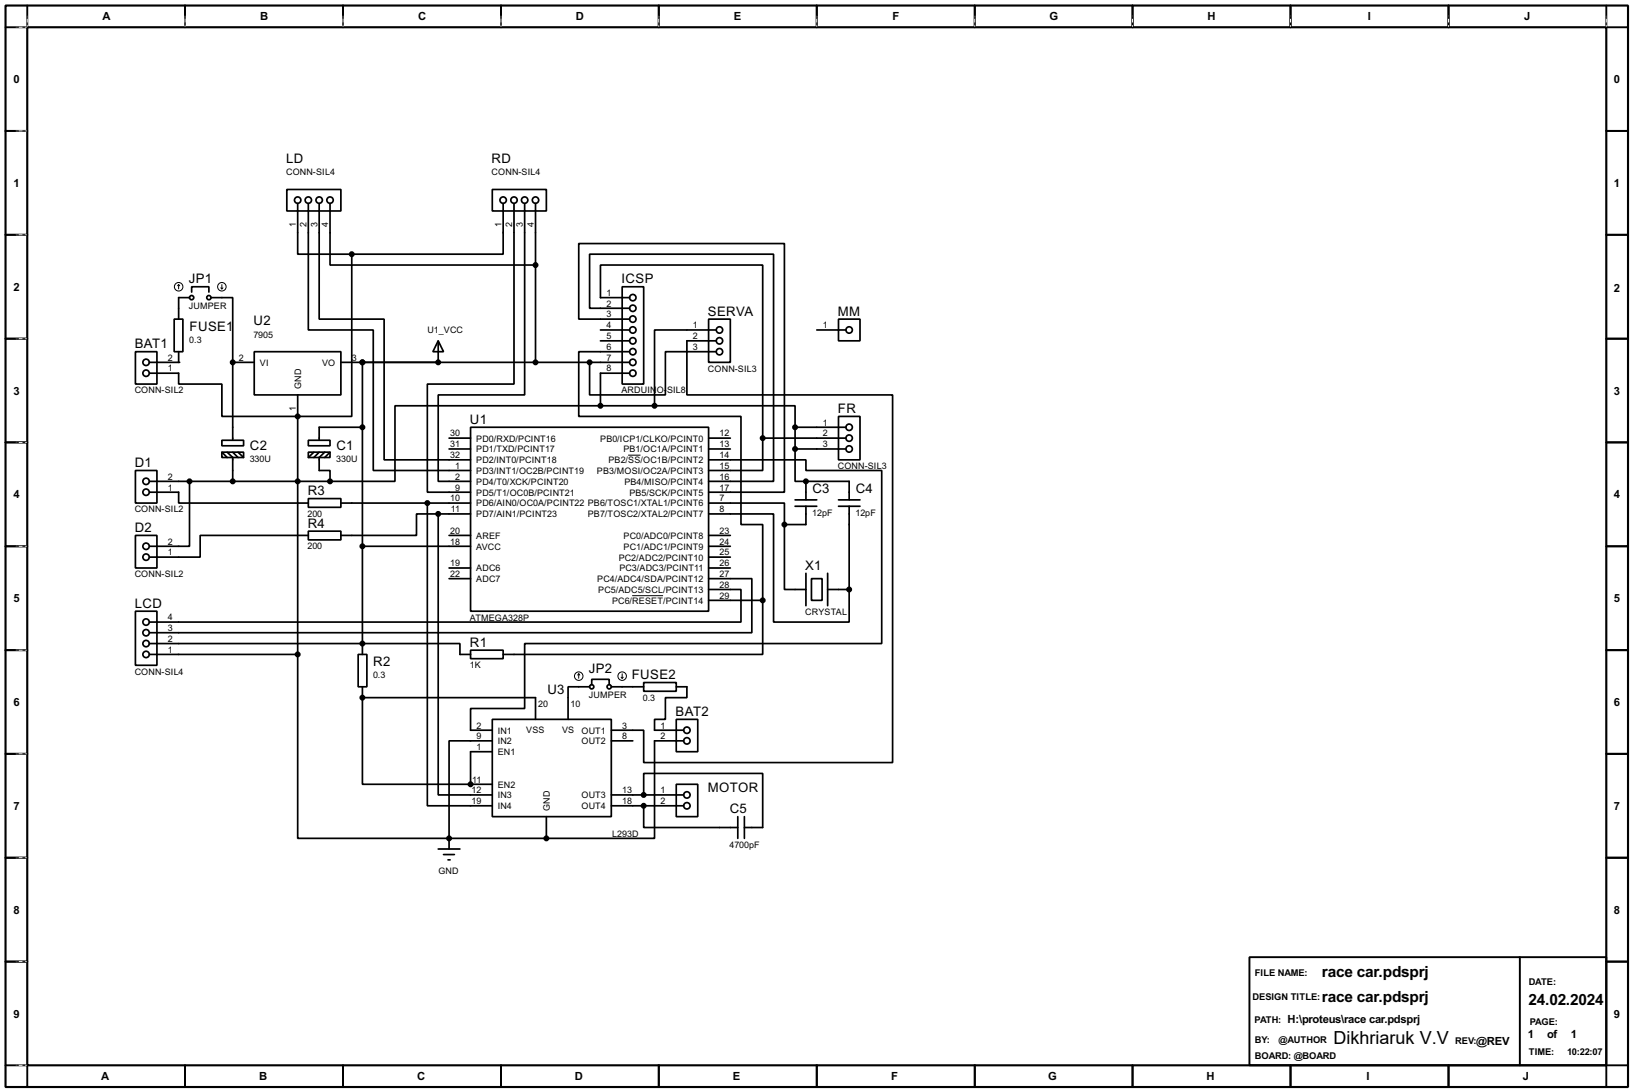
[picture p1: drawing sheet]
<svg xmlns="http://www.w3.org/2000/svg" width="383mm" height="256mm" viewBox="0 0 383 256" stroke-linecap="round" stroke-linejoin="round" font-family="sans-serif">
<path d="M1.3 1.3h381v254h-381zM6.4 6.4h370.8v243.8h-370.8z" fill="none" stroke="#000" stroke-width=".5"/>
<g fill="none" stroke="#000" stroke-width=".45">
<path d="M6.4 1.3v5.1h-5.1M43.5 1.3v5.1M80.6 1.3v5.1M117.7 1.3v5.1M154.7 1.3v5.1M191.8 1.3v5.1M228.9 1.3v5.1M266 1.3v5.1M303.1 1.3v5.1M340.2 1.3v5.1M377.2 1.3v5.1h5.1M1.3 30.7h5.1"/>
<path d="M377.2 30.7h5.1M1.3 55.2h5.1M377.2 55.2h5.1M1.3 79.6h5.1M377.2 79.6h5.1M1.3 103.9h5.1M377.2 103.9h5.1M1.3 128.3h5.1M377.2 128.3h5.1M1.3 152.7h5.1M377.2 152.7h5.1M1.3 177.1h5.1"/>
<path d="M377.2 177.1h5.1M1.3 201.5h5.1M377.2 201.5h5.1M1.3 225.9h5.1M293.4 224.8h83.8v25.4h-83.8zM356.9 224.8v25.4M377.2 225.9h5.1M1.3 250.2h5.1v5.1M43.5 250.2v5.1M80.6 250.2v5.1M117.7 250.2v5.1M154.7 250.2v5.1"/>
<path d="M191.8 250.2v5.1M228.9 250.2v5.1M266 250.2v5.1M303.1 250.2v5.1M340.2 250.2v5.1M382.3 250.2h-5.1v5.1"/>
</g>
<g fill="none" stroke="#fff" stroke-width=".23">
<path d="M3.9 6.4h2.3M6.4 3.9v2.3M43.5 3.9v2.3M80.6 3.9v2.3M117.7 3.9v2.3M154.7 3.9v2.3M191.8 3.9v2.3M228.9 3.9v2.3M266 3.9v2.3M303.1 3.9v2.3M340.2 3.9v2.3M377.2 3.9v2.3"/>
<path d="M3.9 30.7h2.3M3.9 55.2h2.3M3.9 79.6h2.3M3.9 103.9h2.3M3.9 128.3h2.3M3.9 152.7h2.3M3.9 177.1h2.3M3.9 201.5h2.3M3.9 225.9h2.3M3.9 250.2h2.3"/>
</g>
<g fill="none" stroke="#000" stroke-width=".23" stroke-dasharray=".5 1">
<path d="M3.9 6.4h2.3M6.4 3.9v2.3M43.5 3.9v2.3M80.6 3.9v2.3M117.7 3.9v2.3M154.7 3.9v2.3M191.8 3.9v2.3M228.9 3.9v2.3M266 3.9v2.3M303.1 3.9v2.3M340.2 3.9v2.3M377.2 3.9v2.3"/>
<path d="M3.9 30.7h2.3M3.9 55.2h2.3M3.9 79.6h2.3M3.9 103.9h2.3M3.9 128.3h2.3M3.9 152.7h2.3M3.9 177.1h2.3M3.9 201.5h2.3M3.9 225.9h2.3M3.9 250.2h2.3"/>
</g>
<g fill="none" stroke="#000" stroke-width=".4">
<path d="M67.4 44.5h12.7v5.1h-12.7zM69.9 47.8v11.9h12.7M72.4 47.8v29.7h15.3v33h22.8M75 47.8v27.2h15.2v33h20.3M77.5 47.8v14.5h48.3M82.6 59.7v38.1h-30.5v-7.6h-10.1v-2.5h-6.9M115.6 44.5h12.7v5.1h-12.7zM118.2 47.8v11.9h-35.6M120.7 47.8v42.4h-20.3v25.4h10.1M123.2 47.8v45h-20.3v20.3h7.6M125.8 47.8v37.3M40.9 75h2.1v7.6h-2.1z"/>
<path d="M44.5 69.9h-2.5v5.1M45 68.6v-1.2h4.1v1.2M49.6 69.9h5.1v15.2M141 77.5h6.9M146.1 67.4h5.1v22.8h-5.1zM147.9 72.4h-9.4v-12.7h43.2v53.4h-15.3M147.9 75h-12v-17.8h48.3v58.4h-17.8M147.9 69.9h-6.9v-7.6h38.1v40.6M166.4 75h5.1v10.1h-5.1zM168.2 77.5h-14.5v17.8M191.8 77.5h6.9M196.9 75h5.1v5.1h-5.1z"/>
<path d="M31.8 82.6h5.1v7.6h-5.1zM42 82.6v2.5h-6.9M54.7 85.1v18.3M54.7 85.1h5M59.7 82.6h20.4v10.2h-20.4zM69.9 92.8v60.9M80.1 85.1h67.8M85.1 85.1v68.6M102.9 80.1v5M102.9 80.1l1.3 2.5h-2.5zM141 95.3h12.7M141 80.1h6.9"/>
<path d="M141 95.3h-48.2v17.8h-15.3M147.9 82.6h-12v15.2h38.1v25.4h5.1v17.8M147.9 87.7h-6.9v7.6M153.7 95.3h33v5.1M168.2 80.1h-6.9v12.7h48.3v86.3h-58.4v-7.6h-7.6M168.2 82.6h-11.9v10.2h-17.8v-7.7M196.9 97.8h5.1v10.2h-5.1zM31.8 110.5h5.1v7.7h-5.1zM35.1 115.6h6.9v2.6h30.4M35.1 113.1h42.4M44.5 113.1v15.2h-9.4M52.1 106.2l1.3 1.3"/>
<path d="M52.1 103.4h5.1v1.3h-5.1zM52.1 106.2h5.1v1.3h-5.1zM53.4 106.2l1.3 1.3v5.6M54.7 106.2l1.2 1.3M55.9 106.2l1.3 1.3M72.4 103.4h5.1v1.3h-5.1zM72.4 106.2h5.1v1.3h-5.1zM72.4 117.1h7.7v2.1h-7.7zM73.7 106.2l-1.3 1.3M75 106.2l-1.3 1.3M76.3 106.2l-1.3 1.3v3h2.5v2.6M77.5 106.2l-1.2 1.3"/>
<path d="M80.1 118.2h30.4M85.1 100.4h-10.1v3M100.4 118.2v71.1h15.2M105.5 105.5h5M105.5 102.9h5M110.5 100.4h55.9v43.2h-55.9zM166.4 108h22.9v2.5h17.8v40.7h-83.9v15.2h-12.7v5.1h5.1M166.4 118.2h17.8v5M166.4 105.5h5.1M166.4 102.9h5.1M179.1 102.9h19.6M179.1 102.9v7.6h-12.7"/>
<path d="M186.7 105.5h12M186.7 118.9h5.1M186.7 117.4h5.1M186.7 105.5v7.6h2.6M189.3 118.9v4.3h-5.1M189.3 113.1v4.3M189.3 113.1h10.1v4.3M196.9 118.9h5.1M196.9 117.4h5.1M198.7 100.4h-12v5.1M199.4 118.9v19.6M31.8 125.8h5.1v7.6h-5.1z"/>
<path d="M72.4 124.8h7.7v2h-7.7zM72.4 125.8h-25.4v5.1h-11.9M85.1 128.3h25.4M102.9 120.7h7.6M102.9 120.7v66h12.7M102.9 120.7h-5.1v5.1h-17.7M105.5 135.9h5M105.5 133.4h5M105.5 125.8h5M166.4 135.9h10.2v12.7h-141.5M166.4 138.5h7.6v7.6h-138.9M166.4 120.7h15.3v25.4h17.7v-7.6"/>
<path d="M166.4 128.3h5.1M166.4 133.4h5.1M166.4 130.9h5.1M166.4 125.8h5.1M184.2 123.2v15.3h5.1M189.3 134.7v7.6M190.6 135.9h2.5v5.1h-2.5zM194.4 134.7v7.6M194.4 138.5h5M31.8 143.6h5.1v12.7h-5.1zM35.1 151.2h72.9v2.5h2.5M35.1 153.7h34.8"/>
<path d="M69.9 153.7v43.2h35.6M84.1 153.7h2.1v7.6h-2.1zM110.5 152.7h7.7v2h-7.7zM166.4 141h12.7M179.1 141v12.7h-60.9M85.1 163.9v20.3h25.4M85.1 161.3v2.6M85.1 163.9h40.7v5.1M115.6 174h-10.1v22.9M115.6 176.6h-5.1v7.6M115.6 169h28v22.8h-28zM138.5 161.3h-5.1v7.7"/>
<path d="M139 160.8v-1.2h4.1v1.2M143.6 161.3h7.6M143.6 174h5M151.2 160.3h7.6v2.1h-7.6zM158.8 169h5.1v7.6h-5.1zM158.8 161.3h2.5v2.6h-5v5.1h-2.6v2.5h6.9M160.6 174h-6.9v22.9h-25.4M102.9 199.4h5.1M105.5 196.9v2.5M105.5 196.9h22.8M110.5 184.2h5.1M128.3 191.8v5.1"/>
<path d="M143.6 189.3h17M143.6 186.7h17M151.2 189.3v5.1h22.1M151.2 186.7v-5h27.9v12.7h-4.3M158.8 184.2h5.1v7.6h-5.1zM173.3 191.8v5.1M174.8 191.8v5.1M104.2 200.7h2.5M105.2 202h.5"/>
<circle cx="69.9" cy="47" r=".75"/>
<circle cx="72.4" cy="47" r=".75"/>
<circle cx="74.9" cy="47" r=".75"/>
<circle cx="77.5" cy="47" r=".75"/>
<circle cx="118.1" cy="47" r=".75"/>
<circle cx="120.7" cy="47" r=".75"/>
<circle cx="123.2" cy="47" r=".75"/>
<circle cx="125.7" cy="47" r=".75"/>
<circle cx="45" cy="69.9" r=".5"/>
<circle cx="49" cy="69.9" r=".5"/>
<circle cx="148.6" cy="77.5" r=".75"/>
<circle cx="148.6" cy="69.9" r=".75"/>
<circle cx="148.6" cy="72.4" r=".75"/>
<circle cx="148.6" cy="75" r=".75"/>
<circle cx="168.9" cy="77.5" r=".75"/>
<circle cx="199.4" cy="77.5" r=".75"/>
<circle cx="34.3" cy="85.1" r=".75"/>
<circle cx="34.3" cy="87.7" r=".75"/>
<circle cx="148.6" cy="87.7" r=".75"/>
<circle cx="148.6" cy="82.6" r=".75"/>
<circle cx="148.6" cy="85.1" r=".75"/>
<circle cx="148.6" cy="80.1" r=".75"/>
<circle cx="168.9" cy="82.6" r=".75"/>
<circle cx="168.9" cy="80.1" r=".75"/>
<circle cx="34.3" cy="115.6" r=".75"/>
<circle cx="34.3" cy="113.1" r=".75"/>
<circle cx="199.4" cy="100.4" r=".75"/>
<circle cx="199.4" cy="102.9" r=".75"/>
<circle cx="199.4" cy="105.5" r=".75"/>
<circle cx="34.3" cy="130.9" r=".75"/>
<circle cx="34.3" cy="128.3" r=".75"/>
<circle cx="34.3" cy="153.7" r=".75"/>
<circle cx="34.3" cy="151.2" r=".75"/>
<circle cx="34.3" cy="146.1" r=".75"/>
<circle cx="34.3" cy="148.6" r=".75"/>
<circle cx="138.9" cy="161.3" r=".5"/>
<circle cx="143" cy="161.3" r=".5"/>
<circle cx="161.3" cy="171.5" r=".75"/>
<circle cx="161.3" cy="174" r=".75"/>
<circle cx="161.3" cy="186.7" r=".75"/>
<circle cx="161.3" cy="189.3" r=".75"/>
</g>
<g fill="#000">
<circle cx="42" cy="85.1" r=".2"/>
<circle cx="85.1" cy="85.1" r=".2"/>
<circle cx="102.9" cy="85.1" r=".2"/>
<circle cx="85.1" cy="151.2" r=".2"/>
<circle cx="128.3" cy="196.9" r=".2"/>
</g>
<g fill="none" stroke="#000" stroke-width=".23">
<path d="M42 66.9l-.3 .2M42 66.9l.2 .2M42 66.9v1M51.9 67.6l.2 .3M52.1 66.9v1M52.4 67.6l-.3 .3M147.5 106.9h2.9M148.5 139.9h7.2M135.9 158.3l-.2 .3M135.9 158.3l.3 .3M135.9 158.3v1M145.9 159.1l.2 .2"/>
<path d="M146.1 158.3v1M146.4 159.1l-.3 .2"/>
<circle cx="41.9" cy="67.4" r="1"/>
<circle cx="52.1" cy="67.4" r="1"/>
<circle cx="135.9" cy="158.8" r="1"/>
<circle cx="146.1" cy="158.8" r="1"/>
</g>
<g fill="#000" stroke="#000" stroke-width=".4">
<circle cx="82.6" cy="59.7" r=".5"/>
<circle cx="125.7" cy="62.3" r=".5"/>
<circle cx="54.6" cy="85.1" r=".5"/>
<circle cx="69.9" cy="97.8" r=".5"/>
<circle cx="85.1" cy="85.1" r=".5"/>
<circle cx="102.9" cy="85.1" r=".5"/>
<circle cx="125.7" cy="85.1" r=".5"/>
<circle cx="138.4" cy="85.1" r=".5"/>
<circle cx="141" cy="95.3" r=".5"/>
<circle cx="153.7" cy="95.3" r=".5"/>
<circle cx="44.5" cy="113.1" r=".5"/>
<circle cx="54.6" cy="113.1" r=".5"/>
<circle cx="69.9" cy="113.1" r=".5"/>
<circle cx="77.5" cy="113.1" r=".5"/>
<circle cx="85.1" cy="100.4" r=".5"/>
<circle cx="100.3" cy="118.2" r=".5"/>
<circle cx="179.1" cy="102.9" r=".5"/>
<circle cx="186.7" cy="100.4" r=".5"/>
<circle cx="186.7" cy="105.5" r=".5"/>
<circle cx="189.2" cy="113.1" r=".5"/>
<circle cx="85.1" cy="128.3" r=".5"/>
<circle cx="102.9" cy="120.7" r=".5"/>
<circle cx="184.2" cy="123.2" r=".5"/>
<circle cx="199.4" cy="138.5" r=".5"/>
<circle cx="69.9" cy="153.7" r=".5"/>
<circle cx="85.1" cy="151.2" r=".5"/>
<circle cx="179.1" cy="141" r=".5"/>
<circle cx="85.1" cy="163.9" r=".5"/>
<circle cx="105.4" cy="196.9" r=".5"/>
<circle cx="110.5" cy="184.2" r=".5"/>
<circle cx="128.3" cy="196.9" r=".5"/>
<circle cx="151.1" cy="189.3" r=".5"/>
<circle cx="151.1" cy="186.7" r=".5"/>
</g>
<text font-size="4.2" x="313.1" y="245.2">Dikhriaruk V.V</text>
<g font-size="4">
<text x="310.4" y="229.4">race car.pdsprj</text>
<text x="310.4" y="235.3">race car.pdsprj</text>
<text x="358.9" y="236">24.02.2024</text>
</g>
<g font-size="3.4">
<text x="67.2" y="38.3">LD</text>
<text x="115.5" y="38.3">RD</text>
<text x="44.4" y="66.6">JP1</text>
<text x="146" y="66.6">ICSP</text>
<text x="44.5" y="77.6">FUSE1</text>
<text x="59.6" y="76.4">U2</text>
<text x="166.3" y="74.2">SERVA</text>
<text x="196.8" y="74.2">MM</text>
<text x="31.7" y="81.8">BAT1</text>
<text x="110.4" y="99.6">U1</text>
<text x="196.8" y="97">FR</text>
<text x="58.7" y="105.6">C2</text>
<text x="79" y="105.6">C1</text>
<text x="31.7" y="109.7">D1</text>
<text x="72.3" y="116.3">R3</text>
<text x="190.8" y="115.7">C3</text>
<text x="201" y="115.7">C4</text>
<text x="31.7" y="125">D2</text>
<text x="72.3" y="123.9">R4</text>
<text x="189.1" y="133.8">X1</text>
<text x="31.7" y="142.8">LCD</text>
<text x="110.4" y="151.9">R1</text>
<text x="87.7" y="156.4">R2</text>
<text x="138.3" y="158">JP2</text>
<text x="148.4" y="159.5">FUSE2</text>
<text x="128.6" y="163.1">U3</text>
<text x="158.7" y="168.2">BAT2</text>
<text x="166.3" y="185.9">MOTOR</text>
<text x="171.4" y="191">C5</text>
</g>
<g font-size="2.9">
<text x="24" y="4.6">A</text>
<text x="61.1" y="4.6">B</text>
<text x="98.2" y="4.6">C</text>
<text x="135.2" y="4.6">D</text>
<text x="172.4" y="4.6">E</text>
<text x="209.6" y="4.6">F</text>
<text x="246.4" y="4.6">G</text>
<text x="283.5" y="4.6">H</text>
<text x="321.2" y="4.6">I</text>
<text x="357.9" y="4.6">J</text>
<text x="3.2" y="19.5">0</text>
<text x="379" y="19.5">0</text>
<text x="3.2" y="43.9">1</text>
<text x="379" y="43.9">1</text>
<text x="3.2" y="68.3">2</text>
<text x="379" y="68.6">2</text>
<text x="3.2" y="92.7">3</text>
<text x="379" y="92.7">3</text>
<text x="3.2" y="117.1">4</text>
<text x="379" y="117.1">4</text>
<text x="3.2" y="141.5">5</text>
<text x="379" y="141.5">5</text>
<text x="3.2" y="165.9">6</text>
<text x="379" y="165.9">6</text>
<text x="3.2" y="190.2">7</text>
<text x="379" y="190.2">7</text>
<text x="3.2" y="214.6">8</text>
<text x="379" y="214.6">8</text>
<text x="3.2" y="239">9</text>
<text x="379" y="239">9</text>
<text x="302.3" y="240.3">H:\proteus\race car.pdsprj</text>
<text x="346.6" y="245.4">@REV</text>
<text x="358.7" y="243.9">1</text>
<text x="363.3" y="243.9">of</text>
<text x="368.9" y="243.9">1</text>
<text x="23.8" y="253.7">A</text>
<text x="60.8" y="253.7">B</text>
<text x="97.9" y="253.7">C</text>
<text x="135" y="253.7">D</text>
<text x="172.1" y="253.7">E</text>
<text x="209.3" y="253.7">F</text>
<text x="246.1" y="253.7">G</text>
<text x="283.3" y="253.7">H</text>
<text x="320.9" y="253.7">I</text>
<text x="357.6" y="253.7">J</text>
</g>
<g font-size="2.4">
<text x="294.7" y="229.2">FILE NAME:</text>
<text x="359" y="231.3">DATE:</text>
<text x="294.1" y="234.8">DESIGN TITLE:</text>
<text x="294.6" y="240.1">PATH:</text>
<text x="294.7" y="245">BY:</text>
<text x="300.2" y="245">@AUTHOR</text>
<text x="341.7" y="245.2">REV:</text>
<text x="359.2" y="240.7">PAGE:</text>
<text x="294.7" y="248.6">BOARD: @BOARD</text>
<text x="359" y="247.8">TIME:</text>
<text x="368" y="247.8">10:22:07</text>
</g>
<g font-size="2.3">
<text x="67.2" y="41.2">CONN-SIL4</text>
<text x="115.4" y="41.2">CONN-SIL4</text>
<text x="69.5" y="53.3" transform="rotate(-90 69.5 53.3)">1</text>
<text x="72" y="53.3" transform="rotate(-90 72 53.3)">2</text>
<text x="74.5" y="53.3" transform="rotate(-90 74.5 53.3)">3</text>
<text x="77.1" y="53.3" transform="rotate(-90 77.1 53.3)">4</text>
<text x="117.7" y="53.3" transform="rotate(-90 117.7 53.3)">1</text>
<text x="120.3" y="53.3" transform="rotate(-90 120.3 53.3)">2</text>
<text x="122.8" y="53.3" transform="rotate(-90 122.8 53.3)">3</text>
<text x="125.3" y="53.3" transform="rotate(-90 125.3 53.3)">4</text>
<text x="142.4" y="69.5">1</text>
<text x="142.4" y="72">2</text>
<text x="44.3" y="72.6">JUMPER</text>
<text x="142.4" y="74.5">3</text>
<text x="142.4" y="77.1">4</text>
<text x="162.7" y="77.1">1</text>
<text x="193.2" y="77.1">1</text>
<text x="44.5" y="80.5">0.3</text>
<text x="59.5" y="79.3">7905</text>
<text x="100.4" y="78.3">U1_VCC</text>
<text x="142.4" y="79.6">5</text>
<text x="142.4" y="82.2">6</text>
<text x="162.7" y="79.6">2</text>
<text x="162.7" y="82.2">3</text>
<text x="39.4" y="87.2">1</text>
<text x="39.4" y="84.7">2</text>
<text x="56.1" y="84.7">2</text>
<text x="61" y="85.9">VI</text>
<text x="75.6" y="85.9">VO</text>
<text x="82.6" y="84.7">3</text>
<text x="142.4" y="84.7">7</text>
<text x="142.4" y="87.2">8</text>
<text x="166.2" y="87.3">CONN-SIL3</text>
<text x="31.6" y="92.4">CONN-SIL2</text>
<text x="70.7" y="91.4" transform="rotate(-90 70.7 91.4)">GND</text>
<text x="145.9" y="92.4">ARDUINO-SIL8</text>
<text x="69.5" y="96.4" transform="rotate(-90 69.5 96.4)">1</text>
<text x="193.2" y="99.9">1</text>
<text x="105.7" y="107.6">32</text>
<text x="105.7" y="105.1">31</text>
<text x="105.7" y="102.5">30</text>
<text x="111.8" y="106.2">PD1/TXD/PCINT17</text>
<text x="111.8" y="103.7">PD0/RXD/PCINT16</text>
<text x="140.9" y="103.7">PB0/ICP1/CLKO/PCINT0</text>
<text x="146.4" y="106.2">PB1/OC1A/PCINT1</text>
<text x="168.9" y="102.5">12</text>
<text x="168.9" y="105.1">13</text>
<text x="168.9" y="107.6">14</text>
<text x="193.2" y="102.5">2</text>
<text x="193.2" y="105">3</text>
<text x="39.4" y="112.6">2</text>
<text x="58.7" y="108.5">330U</text>
<text x="79" y="108.5">330U</text>
<text x="106.9" y="112.7">2</text>
<text x="106.9" y="110.1">1</text>
<text x="111.8" y="113.8">PD4/T0/XCK/PCINT20</text>
<text x="111.8" y="111.3">PD3/INT1/OC2B/PCINT19</text>
<text x="111.8" y="108.8">PD2/INT0/PCINT18</text>
<text x="140.2" y="111.3">PB3/MOSI/OC2A/PCINT3</text>
<text x="142.9" y="108.8">PB2/SS/OC1B/PCINT2</text>
<text x="146.6" y="113.8">PB4/MISO/PCINT4</text>
<text x="168.9" y="110.1">15</text>
<text x="168.9" y="112.7">16</text>
<text x="196.7" y="110.2">CONN-SIL3</text>
<text x="39.4" y="115.2">1</text>
<text x="105.7" y="117.8">10</text>
<text x="106.9" y="115.2">9</text>
<text x="111.8" y="118.9">PD6/AIN0/OC0A/PCINT22 PB6/TOSC1/XTAL1/PCINT6</text>
<text x="111.8" y="116.4">PD5/T1/OC0B/PCINT21</text>
<text x="147.8" y="116.4">PB5/SCK/PCINT5</text>
<text x="168.9" y="117.8">7</text>
<text x="168.9" y="115.2">17</text>
<text x="31.6" y="120.3">CONN-SIL2</text>
<text x="72.2" y="121.3">200</text>
<text x="105.7" y="125.4">20</text>
<text x="105.9" y="120.3">11</text>
<text x="111.8" y="121.5">PD7/AIN1/PCINT23</text>
<text x="138" y="121.5">PB7/TOSC2/XTAL2/PCINT7</text>
<text x="168.9" y="120.3">8</text>
<text x="168.9" y="125.4">23</text>
<text x="190.8" y="121.2">12pF</text>
<text x="200.9" y="121.2">12pF</text>
<text x="39.4" y="130.4">1</text>
<text x="39.4" y="127.9">2</text>
<text x="72.2" y="129">200</text>
<text x="105.7" y="127.9">18</text>
<text x="111.8" y="129.1">AVCC</text>
<text x="111.8" y="126.5">AREF</text>
<text x="145.3" y="131.6">PC2/ADC2/PCINT10</text>
<text x="146.4" y="129.1">PC1/ADC1/PCINT9</text>
<text x="146.4" y="126.5">PC0/ADC0/PCINT8</text>
<text x="168.9" y="130.5">25</text>
<text x="168.9" y="127.9">24</text>
<text x="31.6" y="135.6">CONN-SIL2</text>
<text x="105.7" y="133">19</text>
<text x="105.7" y="135.5">22</text>
<text x="111.8" y="134.2">ADC6</text>
<text x="111.8" y="136.7">ADC7</text>
<text x="140.2" y="136.7">PC4/ADC4/SDA/PCINT12</text>
<text x="145.4" y="134.2">PC3/ADC3/PCINT11</text>
<text x="168.9" y="135.5">27</text>
<text x="168.9" y="133">26</text>
<text x="140.5" y="139.2">PC5/ADC5/SCL/PCINT13</text>
<text x="143.7" y="141.8">PC6/RESET/PCINT14</text>
<text x="168.9" y="138.1">28</text>
<text x="168.9" y="140.6">29</text>
<text x="39.4" y="148.2">3</text>
<text x="39.4" y="145.7">4</text>
<text x="110.3" y="145.7">ATMEGA328P</text>
<text x="189.1" y="144.4">CRYSTAL</text>
<text x="39.4" y="153.3">1</text>
<text x="39.4" y="150.7">2</text>
<text x="31.6" y="158.4">CONN-SIL4</text>
<text x="87.6" y="159.3">0.3</text>
<text x="110.3" y="156.9">1K</text>
<text x="126.4" y="166">20</text>
<text x="134" y="166">10</text>
<text x="138.3" y="164">JUMPER</text>
<text x="150.9" y="164.5">0.3</text>
<text x="111.9" y="171.1">2</text>
<text x="111.9" y="173.6">9</text>
<text x="116.9" y="172.3">IN1</text>
<text x="123.6" y="172.2">VSS</text>
<text x="132" y="172.2">VS</text>
<text x="136.5" y="172.3">OUT1</text>
<text x="146.1" y="171.1">3</text>
<text x="146.1" y="173.6">8</text>
<text x="155.1" y="171.1">1</text>
<text x="155.1" y="173.6">2</text>
<text x="111.9" y="176.2">1</text>
<text x="116.9" y="174.8">IN2</text>
<text x="116.9" y="177.3">EN1</text>
<text x="136.5" y="174.8">OUT2</text>
<text x="110.9" y="183.8">11</text>
<text x="116.9" y="185">EN2</text>
<text x="110.8" y="186.3">12</text>
<text x="110.8" y="188.9">19</text>
<text x="116.9" y="187.5">IN3</text>
<text x="116.9" y="190">IN4</text>
<text x="129.1" y="190.5" transform="rotate(-90 129.1 190.5)">GND</text>
<text x="136.5" y="187.5">OUT3</text>
<text x="136.5" y="190">OUT4</text>
<text x="146.1" y="186.3">13</text>
<text x="146.1" y="188.9">18</text>
<text x="155.1" y="186.3">1</text>
<text x="155.1" y="188.8">2</text>
<text x="143.8" y="196.5">L293D</text>
<text x="171.3" y="199.1">4700pF</text>
<text x="102.9" y="205.3">GND</text>
</g>
</svg>
